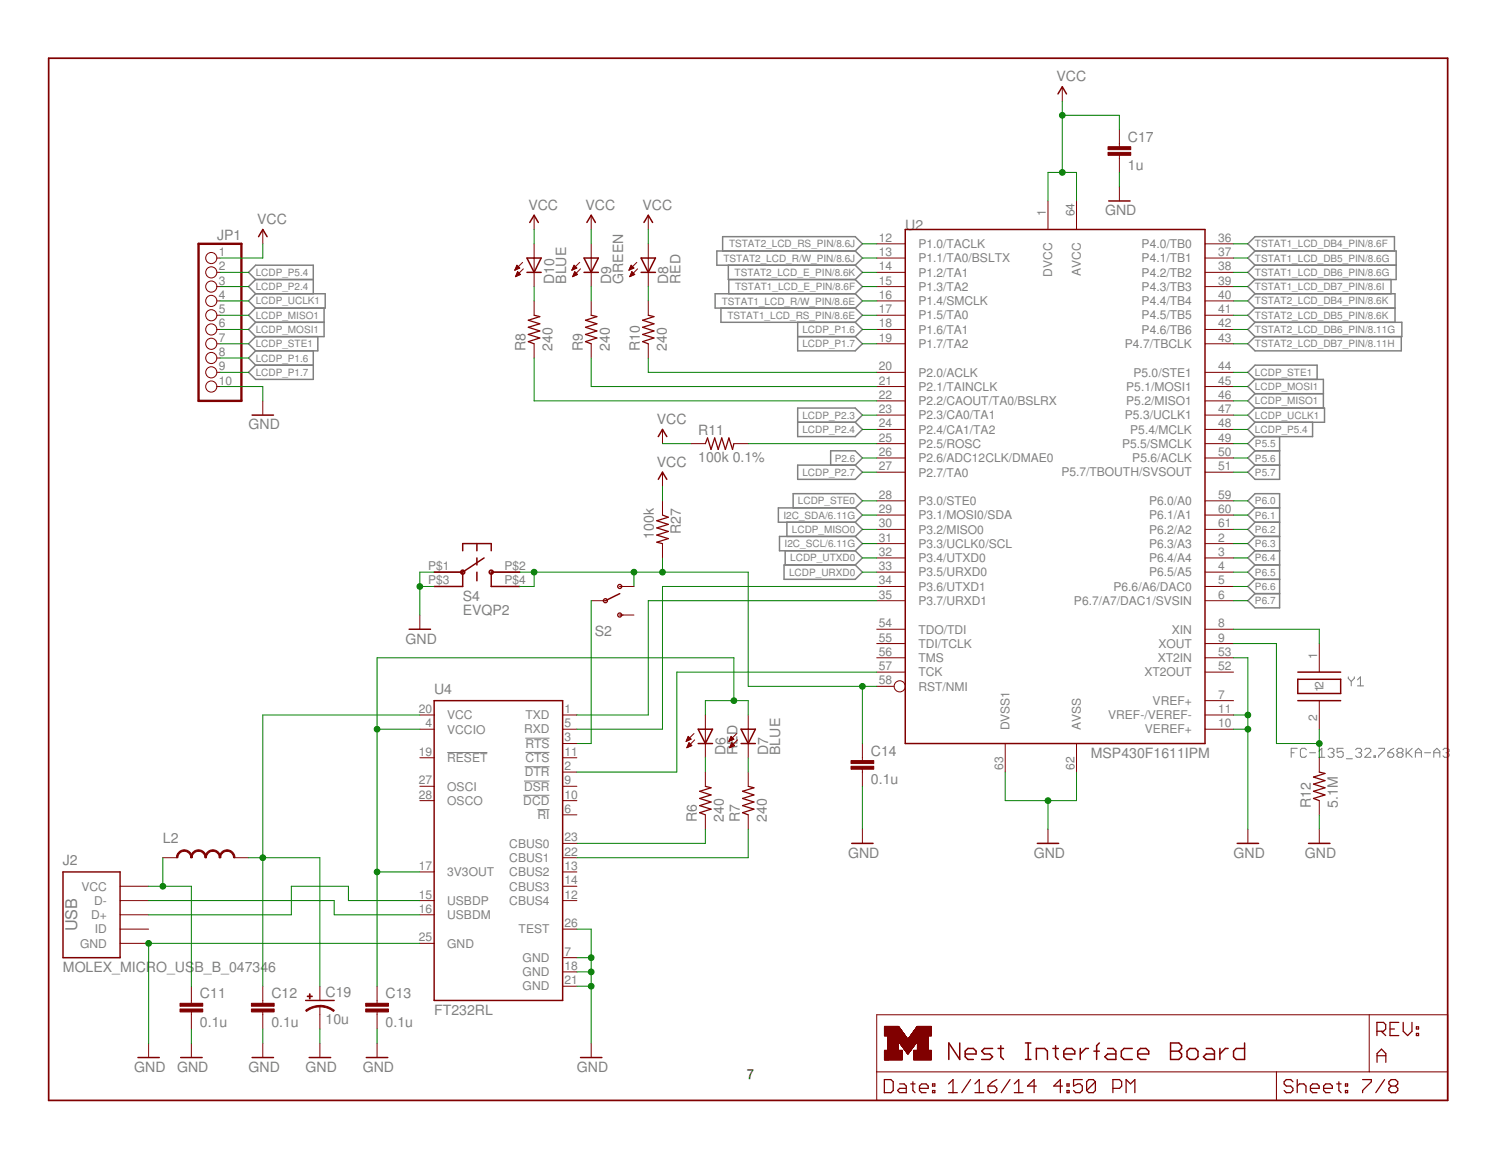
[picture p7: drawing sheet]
<svg xmlns="http://www.w3.org/2000/svg" width="279mm" height="216mm" viewBox="0 0 279 216" stroke-linecap="round" stroke-linejoin="round" font-family="sans-serif">
<g fill="none" stroke="#808080" stroke-width=".19">
<path d="M97.8 137.4h4.5M241.5 139.3h-1.2v1.6M243.2 139.6l-.3-.3h-.6l-.2 .3v1.1l.2 .2h.6l.3-.2M245.5 139.8l.5-.5v1.6M247.2 139.6l.3-.3h.5l.3 .3v.2l-.3 .3M250 139.3h-1.1v.8l.6-.3h.2l.3 .3v.6l-.3 .2h-.5l-.3-.2M251 126v.3l.5 .5M251.5 126.8v.9M252.1 126v.3l-.6 .5M252.3 139.6l.3-.3h.6l.2 .3v.2l-.2 .3M252.7 126.5l.5-.5v1.7M252.7 127.7h1.1"/>
<path d="M254 139.6l.3-.3h.6l.3 .3v.2l-1.2 1.1h1.2M256.6 139.3h1.1v.3l-1.1 1.1v.2M259.4 139.3l-.5 .3-.6 .5M261.7 139.3v1.6M262.9 139.3l-1.2 1.1M268.6 139.6l.3-.3h.6l.2 .3v.2l-.2 .3M83.2 140.1h7.5M97.4 148h4.9M97.5 145.4h4.8M97.7 142.7h4.6M97.8 140h4.5M100 150.7h2.3"/>
<path d="M240.3 140.1h.6M243.8 140.1h1.1M245.5 140.9h1.1M247.8 140.1h.2M248 140.1l.3 .3v.3l-.3 .2h-.5l-.3-.2M250.6 141.2h1.1M252.9 140.1h.3M253.2 140.1l.2 .3v.3l-.2 .2h-.6l-.3-.2M255.8 140.7h.2v.2h-.2zM258.3 140.1h.9l.2 .3v.3l-.2 .2h-.6l-.3-.2zM260.3 140.1l-.3-.3v-.2l.3-.3h.6l.3 .3v.2l-.3 .3M260.3 140.1h.6"/>
<path d="M260.3 140.1l-.3 .3v.3l.3 .2h.6l.3-.2v-.3l-.3-.3M262 140.1l.9 .8M263.5 140.1h1.1M263.5 140.9v-1.1l.5-.5 .6 .5v1.1M265.2 140.1h1.1M266.9 140.1h1.1M266.9 140.9v-1.1l.6-.5 .5 .5v1.1M269.2 140.1h.3M269.5 140.1l.2 .3v.3l-.2 .2h-.6l-.3-.2"/>
</g>
<g fill="none" stroke="#808080" stroke-width=".28">
<path d="M47.6 60h12.7M47.6 54.7h12.9v2.6h-12.9M47.6 52h10.7M47.6 60l-1.3 1.3 1.3 1.4M47.6 57.3l-1.3 1.4 1.3 1.3M47.6 54.7l-1.3 1.3 1.3 1.3M47.6 52l-1.3-1.3 1.3-1.3h10.7v5.3M47.6 52l-1.3 1.3 1.3 1.4M60.3 57.3v5.4h-12.7M134.2 57.3v2.7h25M134.5 46.7v-2.7h24.7l1.3 1.4-1.3 1.3M135.6 49.4v2.6h23.6"/>
<path d="M135.7 52v2.7M148.5 60v5.3h10.7l1.3-1.3-1.3-1.3M159.2 57.3l1.3 1.4-1.3 1.3M159.2 54.7h-26.1v2.6h26.1M159.2 54.7l1.3 1.3-1.3 1.3M159.2 52l1.3 1.3-1.3 1.4M159.2 46.7h-25.8v2.7h25.8M159.2 60l1.3 1.3-1.3 1.4M159.2 46.7l1.3 1.3-1.3 1.4M159.2 49.4l1.3 1.3-1.3 1.3M233.6 60h27.3v2.7h-27.3M233.6 57.3h26.1"/>
<path d="M233.6 54.7h26.1v5.3M233.6 46.7h26.3v5.3h-26.3M233.6 49.4h26.3M233.6 46.7l-1.3-1.3 1.3-1.4h26v2.7M233.6 46.7l-1.3 1.3 1.3 1.4M233.6 49.4l-1.3 1.3 1.3 1.3M233.6 52l-1.3 1.3 1.3 1.4M233.6 54.7l-1.3 1.3 1.3 1.3M233.6 57.3l-1.3 1.4 1.3 1.3M233.6 60l-1.3 1.3 1.3 1.4M258.9 52v2.7M47.6 68h10.7"/>
<path d="M47.6 62.7l-1.3 1.3 1.3 1.3M47.6 65.3l-1.3 1.3 1.3 1.4M58.3 65.3v5.3h-10.7l-1.3-1.3 1.3-1.3M59.2 62.7v2.6h-11.6M148.5 62.7h10.7M148.5 75.9h10.7l1.3 1.4-1.3 1.3 1.3 1.3-1.3 1.4h-10.7zM148.5 78.6h10.7M233.6 70.6l-1.3-1.3 1.3-1.3h11.6v2.6M233.6 70.6h12.7v5.3M233.6 62.7l-1.3 1.3 1.3 1.3h27.2v-2.6M233.6 70.6l-1.3 1.3 1.3 1.4M233.6 73.3h12.7"/>
<path d="M233.6 73.3l-1.3 1.3 1.3 1.3M233.6 75.9h12.9v2.7h-12.9M233.6 75.9l-1.3 1.4 1.3 1.3M233.6 78.6l-1.3 1.3 1.3 1.4M244.3 78.6v2.7h-10.7M146.5 97.2v2.6M147.6 94.5v-2.6h11.6l1.3 1.3-1.3 1.3M148.5 86.6h10.7l1.3 1.3-1.3 1.3h-10.7zM154.6 86.6v-2.7h4.6l1.3 1.3-1.3 1.4M159.2 94.5l1.3 1.4-1.3 1.3M159.2 94.5h-14.3v2.7h14.3M159.2 99.8l1.3 1.4-1.3 1.3"/>
<path d="M159.2 99.8h-14.1v2.7h14.1M159.2 97.2l1.3 1.3-1.3 1.3M233.6 97.2h4.6M233.6 94.5h4.6M233.6 99.8h4.6M233.6 81.3l-1.3 1.3 1.3 1.3M233.6 83.9h4.6M233.6 94.5l-1.3-1.3 1.3-1.3h4.6v21.2h-4.6l-1.3-1.3 1.3-1.3M233.6 83.9l-1.3 1.3 1.3 1.4M233.6 86.6h4.6M233.6 94.5l-1.3 1.4 1.3 1.3M233.6 97.2l-1.3 1.3 1.3 1.3"/>
<path d="M233.6 99.8l-1.3 1.4 1.3 1.3M238.2 81.3v7.9h-4.6l-1.3-1.3 1.3-1.3M145.9 105.2h13.3l1.3 1.3-1.3 1.3h-13.3zM146.2 102.5v2.7M159.2 102.5l1.3 1.3-1.3 1.4M233.6 102.5h4.6M233.6 102.5l-1.3 1.3 1.3 1.4M233.6 105.2h4.6M233.6 105.2l-1.3 1.3 1.3 1.3M233.6 107.8h4.6M233.6 107.8l-1.3 1.4 1.3 1.3M233.6 110.5h4.6"/>
</g>
<g fill="none" stroke="#800000" stroke-width=".28">
<path d="M196.9 17.5l.8-1.3 .8 1.3M206.4 37.4h4M48.1 44l.8-1.3 .8 1.3M98.1 50.7h2.6M98.1 48h2.6l-1.3 2.7zM98.6 41.4l.8-1.3 .8 1.3M108.7 50.7h2.7M108.7 48h2.7l-1.4 2.7zM109.2 41.4l.8-1.3 .8 1.3M119.3 48h2.7l-1.3 2.7zM119.3 50.7h2.7M119.9 41.4l.8-1.3 .8 1.3"/>
<path d="M168.5 42.7h55.8v95.7h-55.8zM46.9 77.3h4M122.5 81.3l.8-1.4 .8 1.4M122.5 89.2l.8-1.3 .8 1.3M76.2 117.1h3.9M80.8 106.5h5.3M86.1 106.5v2.7h-5.3M86.1 102.5v-1.3h5.3v1.3M88.8 101.2v1.3M88.8 103.8v1.4M88.8 106.5v1.6M90.1 103.8l-4 2.7"/>
<path d="M96.8 106.5h-5.4v2.7h5.4M115.4 110.5l-2.7 1.3M80.8 130.4h23.9v55.8h-23.9zM130 138.4h2.6M130 135.7h2.6l-1.3 2.7zM137.9 138.4h2.7M137.9 135.7h2.7l-1.3 2.7zM241.6 130.4h8M241.6 125.1h8M241.6 126.4h8v2.7h-8zM158.5 157h4M193.1 157h4"/>
<path d="M230.3 157h4M243.6 157h4M11.7 162.3h10.7v15.9h-10.7zM25.7 196.8h4M33.6 196.8h4M46.9 196.8h4M56.9 186.2h5.3M57.6 196.8h4M68.2 196.8h4M108.1 196.8h3.9M178.6 194.1v3.1l-2-3.1v3.1M179.7 196.2h2v-.6l-.5-.5h-1l-.5 .5v1.1l.5 .5h1"/>
<path d="M184.8 195.1h-1.6l-.5 .5 .5 .6h1.1l.5 .5-.5 .5h-1.6M185.8 195.1h1M186.3 194.6v2.1l.5 .5M190.9 197.2h1M190.9 194.1h1M191.4 194.1v3.1M192.9 197.2v-2.1h1.6l.5 .5v1.6M196 195.1h1M196.5 194.6v2.1l.5 .5M198 196.2h2.1v-.6l-.6-.5h-1l-.5 .5v1.1l.5 .5h1M201.1 195.1v2.1M202.6 195.1h-.5l-1 1.1"/>
<path d="M203.6 195.6h1M204.6 194.1l-.5 .5v2.6M206.2 195.1h1l.5 .5v1.6h-1.5l-.5-.5 .5-.5h1.5M210.8 195.1h-1.6l-.5 .5v1.1l.5 .5h1.6M211.8 196.2h2v-.6l-.5-.5h-1l-.5 .5v1.1l.5 .5h1M217.9 194.1h1.5l.5 .5v.5l-.5 .5 .5 .6v.5l-.5 .5h-1.5zM217.9 195.6h1.5M221 195.6l.5-.5h1l.5 .5v1.1l-.5 .5h-1l-.5-.5zM224.5 195.1h1.1l.5 .5v1.6h-1.6l-.5-.5 .5-.5h1.6M227.1 195.1v2.1M228.6 195.1h-.5l-1 1.1M231.7 194.1v3.1h-1.6l-.5-.5v-1.1l.5-.5h1.6"/>
<circle cx="86.1" cy="106.5" r=".38"/>
<circle cx="91.4" cy="106.5" r=".38"/>
</g>
<g fill="none" stroke="#800000" stroke-width=".19">
<path d="M197.7 16.2v2.6M195.1 37.4v5.3M200.4 37.4v5.3M208.4 24.1v3.2M208.4 28.9v3.2M208.4 34.8v2.6M40.4 48h.6M40.4 50.7h.6M40.4 53.3h.6M40.4 56h.6M40.4 58.7h.6M48.9 42.7v2.7"/>
<path d="M95.9 50.2h.2M95.9 50.1h.5M96 49.9h.7M96 51.5h.1M96 49.8h.7M96 51.3h.3M96.1 51.2h.5M96.1 49.7h.4M96.1 49.6h.3M96.1 51.1h.8M96.2 50.9h.6M96.2 49.4h.1"/>
<path d="M96.2 49.4l.6 .5-1 .4zM96.2 50.8h.4M96.3 50.7h.2M96.4 50.6h.1M96.4 50.6l-.5 .9M96.4 50.6l.5 .5M96.9 51.1l-1 .4M97.3 48.8l-1.5 1.5M97.4 50l-1.5 1.5M99.4 40.1v2.6M99.4 45.4v7.9M99.4 56v2.7"/>
<path d="M106.5 50.2h.2M106.6 50.1h.4M106.6 51.5h.1M106.6 49.9h.7M106.7 49.8h.6M106.7 51.3h.3M106.7 51.2h.6M106.7 49.7h.5M106.8 49.6h.2M106.8 51.1h.7M106.8 50.9h.6M106.8 49.4h.1"/>
<path d="M106.8 49.4l.6 .5-1 .4zM106.9 50.8h.4M106.9 50.7h.2M107 50.6h.1M107 50.6l-.4 .9M107 50.6l.5 .5M107.5 51.1l-.9 .4M107.9 48.8l-1.5 1.5M108.1 50l-1.5 1.5M110 40.1v2.6M110 45.4v7.9M110 56v2.7"/>
<path d="M117.1 50.2h.2M117.2 50.1h.4M117.2 51.5h.1M117.2 49.9h.7M117.3 49.8h.6M117.3 51.3h.3M117.3 51.2h.6M117.3 49.7h.5M117.4 51.1h.7M117.4 49.6h.3M117.5 49.4h.1M117.5 50.9h.5"/>
<path d="M117.5 49.4l.5 .5-.9 .4zM117.5 50.8h.4M117.6 50.7h.2M117.6 50.6h.1M117.6 50.6l-.4 .9M117.6 50.6l.6 .5M118.2 51.1l-1 .4M118.5 48.8l-1.4 1.5M118.7 50l-1.5 1.5M120.7 40.1v2.6M120.7 45.4v7.9M120.7 56v2.7"/>
<path d="M163.2 45.4h5.3M163.2 48h5.3M163.2 50.7h5.3M163.2 53.3h5.3M163.2 56h5.3M163.2 58.7h5.3M224.3 45.4h5.3M224.3 48h5.3M224.3 50.7h5.3M224.3 53.3h5.3M224.3 56h5.3M224.3 58.7h5.3"/>
<path d="M40.4 61.3h.6M40.4 64h.6M40.4 69.3h.6M40.4 71.9h.6M40.4 66.6h.6M48.9 74.6v2.7M99.4 64v2.6M110 64v2.6M120.7 64v2.6M123.3 79.9v2.7M163.2 61.3h5.3M163.2 64h5.3"/>
<path d="M163.2 69.3h5.3M163.2 71.9h5.3M163.2 74.6h5.3M163.2 77.3h5.3M163.2 79.9h5.3M224.3 61.3h5.3M224.3 64h5.3M224.3 69.3h5.3M224.3 71.9h5.3M224.3 74.6h5.3M224.3 77.3h5.3M224.3 79.9h5.3"/>
<path d="M123.3 87.9v2.7M123.3 93.2v2.7M128.7 82.6h2.6M136.6 82.6h2.7M163.2 82.6h5.3M163.2 85.2h5.3M163.2 87.9h5.3M163.2 93.2h5.3M163.2 95.9h5.3M163.2 98.5h5.3M224.3 82.6h5.3M224.3 85.2h5.3"/>
<path d="M224.3 87.9h5.3M224.3 93.2h5.3M224.3 95.9h5.3M224.3 98.5h5.3M78.1 114.5v2.6M80.8 106.5h5.3M80.8 109.2h5.3M91.4 106.5h5.4M91.4 109.2h5.4M110 111.8h2.7M115.4 109.2h2.6M115.4 114.5h2.6"/>
<path d="M123.3 101.2v2.6M163.2 101.2h5.3M163.2 103.8h5.3M163.2 106.5h5.3M163.2 109.2h5.3M163.2 111.8h5.3M163.2 117.1h5.3M163.2 119.8h5.3M224.3 101.2h5.3M224.3 103.8h5.3M224.3 106.5h5.3M224.3 109.2h5.3"/>
<path d="M224.3 111.8h5.3M224.3 117.1h5.3M224.3 119.8h5.3M245.6 119.8v5.3M78.1 133.1h2.7M78.1 135.7h2.7M104.7 133.1h2.7M104.7 135.7h2.7M104.7 138.4h2.7M127.7 137.9h.2M127.8 137.8h.4M127.8 137.6h.7"/>
<path d="M127.9 139h.2M127.9 137.5h.7M128 138.9h.4M128 137.4h.5M128 137.3h.3M128 138.8h.7M128.1 138.7h.6M128.1 137.1h.1M128.1 137.1l.6 .5-1 .4zM128.1 138.5h.4M128.2 138.4h.2M128.2 138.3h.1"/>
<path d="M128.2 138.2l.6 .6-1 .4zM129.2 136.5l-1.5 1.5M129.3 137.7l-1.5 1.5M131.3 133.1v7.9M135.7 137.9h.2M135.8 137.8h.4M135.8 137.6h.7M135.9 139h.2M135.9 137.5h.6M135.9 137.4h.5M135.9 138.9h.5M136 138.8h.7"/>
<path d="M136 137.3h.3M136 137.1h.2M136 138.7h.6M136.1 138.5h.4M136.1 137.1l.5 .5-.9 .4zM136.1 138.4h.3M136.2 138.3h.1M136.2 138.2l.5 .6-.9 .4zM137.1 136.5l-1.4 1.5M137.3 137.7l-1.5 1.5M139.3 133.1v7.9M160.5 138.4v3.2"/>
<path d="M163.2 122.4h5.3M163.2 125.1h5.3M163.2 127.7h3.2M187.1 138.4v5.3M200.4 138.4v5.3M224.3 122.4h5.3M224.3 125.1h5.3M224.3 130.4h5.3M224.3 133.1h5.3M224.3 135.7h5.3M245.6 130.4v5.3M30.3 159.6h2.7"/>
<path d="M43.6 159.6h2.7M78.1 149h2.7M78.1 146.3h2.7M78.1 141h2.7M104.7 149h2.7M104.7 146.3h2.7M104.7 141h2.7M104.7 143.7h2.7M104.7 151.7h2.7M104.7 157h2.7M104.7 159.6h2.7M131.3 143.7v2.6"/>
<path d="M131.3 151.7v2.6M139.3 143.7v2.6M139.3 151.7v2.6M160.5 143.2v3.1M160.5 154.3v2.7M195.1 154.3v2.7M232.3 154.3v2.7M245.6 141v2.7M245.6 149v2.7M245.6 154.3v2.7M22.4 167.6h5.3M22.4 170.3h5.3"/>
<path d="M22.4 165h5.3M22.4 175.6h5.3M22.4 172.9h5.3M78.1 162.3h2.7M78.1 167.6h2.7M78.1 170.3h2.7M78.1 175.6h2.7M104.7 162.3h2.7M104.7 167.6h2.7M104.7 178.2h2.7M104.7 165h2.7M104.7 172.9h2.7"/>
<path d="M27.7 194.2v2.6M35.6 183.6v3.1M35.6 188.3v3.2M35.6 194.2v2.6M48.9 183.6v3.1M48.9 188.3v3.2M48.9 194.2v2.6M59.5 183.6v2.6M59.5 187.3v4.2M59.5 194.2v2.6M70.2 183.6v3.1M70.2 188.3v3.2"/>
<path d="M70.2 194.2v2.6M104.7 180.9h2.7M104.7 183.6h2.7M110 194.2v2.6M163.2 188.9h106.3v15.9h-106.3zM163.2 199.5h106.3M164.6 197.3h3.3M164.6 197.2h3.3M164.6 197.1h3.3M164.6 197h3.3M164.6 196.9h3.3M164.6 196.8h3.3"/>
<path d="M164.6 196.7h3.3M164.6 196.6h3.3M164.6 196.5h3.3M164.6 196.4h3.3M164.6 196.3h3.3M164.6 196.2h3.3M164.6 196.1h3.3M164.6 196h3.3M164.6 195.9h3.3M164.6 195.8h3.3M164.6 195.7h3.3M164.6 195.6h3.3"/>
<path d="M164.6 195.5h3.3M164.6 192.8h4M164.6 192.7l3.9 .1M164.6 192.7h3.9M164.6 192.6l3.8 .1M164.6 192.6h3.8M164.6 192.5h3.7M164.6 192.4h3.7M164.6 192.4h3.6M164.6 192.3h3.6M164.6 192.2l3.5 .1M164.6 192.2h3.5"/>
<path d="M164.6 192.1l3.5 .1M164.6 192.1h3.4M164.6 192h3.4M164.6 191.9l3.3 .1M164.6 191.9h3.3M164.6 191.8h3.2M164.6 191.7h3.2M164.6 191.7h3.1M164.6 191.6h3.1M164.6 191.5h3M164.6 191.4h3M164.6 191.4h2.9"/>
<path d="M164.6 191.3l2.9 .1M164.6 191.3h2.9M164.6 191.2l2.8 .1M164.6 191.2h2.8M164.6 191.2h2.7M164.6 191.1h2.7M164.6 191l2.7 .1M164.7 197.3h.7M165.3 195.4h1.9M165.3 195.3h1.9M165.3 195.2h1.9M165.3 195.1h1.9"/>
<path d="M165.3 195h1.9M165.3 194.9h1.9M165.3 194.8h1.9M165.3 194.7h1.9M165.3 194.6h1.9M165.3 194.5h1.9M165.3 194.4h1.9M165.3 194.3h1.9M165.3 194.2h1.9M165.3 194.1h1.9M165.3 194h1.9M165.3 193.9h1.9"/>
<path d="M165.3 193.8h7.4M165.3 193.7h7.4M165.3 193.6h7.4M165.3 193.5h7.4M165.3 193.4h7.4M165.3 193.3l3.7 .1M165.3 193.3h3.6M165.3 193.2h3.5M165.3 193.1h3.5M165.3 193.1h3.4M165.3 193h3.4M165.3 192.9l3.3 .1"/>
<path d="M165.3 192.9h3.3M165.3 192.8h3.3M167.3 194h3.3M167.4 194h3.2M167.4 194.1h3.2M167.5 194.1h3M167.5 194.2h3M167.6 194.3h2.8M167.7 194.4h2.6M167.7 194.5h2.6M167.7 194.5h2.5M167.8 194.6h2.4"/>
<path d="M167.9 194.6h2.3M167.9 194.7h2.2M167.9 194.8h2.2M168 194.8h2M168 194.9h2M168.1 194.9h1.8M168.1 195h1.8M168.2 195.1h1.6M168.2 195.2h1.6M168.3 195.2h1.4M168.3 195.3h1.4M168.4 195.3h1.2"/>
<path d="M168.4 195.4h1.2M168.5 195.5h1M168.5 195.6h1M168.6 195.6h.8M168.6 195.7h.8M168.7 195.8h.6M168.8 195.9h.4M168.9 196h.2M168.9 196.1h.2M169 196.2h.1M169.1 193.4h3.6M169.1 196.1h-.2"/>
<path d="M169.1 193.3h3.6M169.1 196h-.3M169.2 193.2h3.5M169.2 195.9h-.4M169.2 193.1h3.5M169.2 195.9h-.5M169.3 193.1h3.4M169.3 193h3.4M169.4 193h3.3M169.4 192.9h3.3M169.4 192.8h3.3M169.5 192.8h3.9"/>
<path d="M169.5 192.7h3.9M169.5 195.5h-1M169.6 195.4h-1.2M169.6 192.6h3.8M169.7 192.5h3.7M169.7 192.4h3.7M169.8 192.4h3.6M169.8 192.3h3.6M169.8 195.1h-1.6M169.9 192.3h3.5M169.9 192.2h3.5M169.9 192.1h3.5"/>
<path d="M170 192.1h3.4M170 192h3.4M170.1 195.6h3.3M170.1 197.3h3.3M170.1 197.2h3.3M170.1 197.1h3.3M170.1 197h3.3M170.1 196.9h3.3M170.1 196.8h3.3M170.1 196.7h3.3M170.1 196.6h3.3M170.1 196.5h3.3"/>
<path d="M170.1 196.4h3.3M170.1 196.3h3.3M170.1 196.2h3.3M170.1 196.1h3.3M170.1 196h3.3M170.1 195.9h3.3M170.1 195.8h3.3M170.1 195.7h3.3M170.1 195.5h3.3M170.1 194.7l-2.2 .1M170.1 192h3.3M170.1 191.9h3.3"/>
<path d="M170.2 191.8h3.2M170.2 194.5l-2.4 .1M170.2 191.7h3.2M170.3 191.7h3.1M170.3 191.6h3.1M170.4 191.6h3M170.4 194.3h-2.8M170.4 191.5h3M170.5 194.2h-2.9M170.5 191.4h2.9M170.5 191.3h2.9M170.6 194h-3.2"/>
<path d="M170.6 191.2h2.8M170.7 193.9h.1M170.7 191.1h2.7M170.7 193.9h-3.4M170.8 195.5h.1M170.8 195.4h1.9M170.8 195.3h1.9M170.8 195.2h1.9M170.8 195.1h1.9M170.8 195h1.9M170.8 194.9h1.9M170.8 194.8h1.9"/>
<path d="M170.8 194.7h1.9M170.8 194.6h1.9M170.8 194.5h1.9M170.8 194.4h1.9M170.8 194.3h1.9M170.8 194.2h1.9M170.8 194.1h1.9M170.8 194h1.9M170.8 193.9h1.9M172.8 192.8h.1M173.4 192.8h-3.9M237.6 199.5v5.3"/>
<path d="M254.9 188.9v10.6"/>
<circle cx="39.3" cy="48" r="1.04"/>
<circle cx="39.3" cy="53.3" r="1.04"/>
<circle cx="39.3" cy="56" r="1.04"/>
<circle cx="39.3" cy="50.7" r="1.04"/>
<circle cx="39.3" cy="58.7" r="1.04"/>
<circle cx="39.3" cy="61.3" r="1.04"/>
<circle cx="39.3" cy="71.9" r="1.04"/>
<circle cx="39.3" cy="64" r="1.04"/>
<circle cx="39.3" cy="66.6" r="1.04"/>
<circle cx="39.3" cy="69.3" r="1.04"/>
<circle cx="167.5" cy="127.7" r="1.04"/>
</g>
<g fill="#800000" stroke="#800000" stroke-width=".19">
<path d="M33.5 187.8h4.2v.5h-4.2z"/>
<path d="M33.5 186.7h4.2v.6h-4.2z"/>
<path d="M46.8 187.8h4.2v.5h-4.2z"/>
<path d="M46.8 186.7h4.2v.6h-4.2z"/>
<path d="M68.1 187.8h4.2v.5h-4.2z"/>
<path d="M68.1 186.7h4.2v.6h-4.2z"/>
<path d="M57.2 185.4h.9v.1h-.9z"/>
<path d="M57.6 185h.1v.9h-.1z"/>
<path d="M206.2 28.4h4.3v.5h-4.3z"/>
<path d="M206.2 27.3h4.3v.6h-4.3z"/>
<path d="M158.4 142.6h4.2v.6h-4.2z"/>
<path d="M158.4 141.6h4.2v.5h-4.2z"/>
</g>
<g fill="#800000" stroke="#800000" stroke-width=".19">
<path d="M59.5 187.1h.3a4.2 4.2 0 0 1 2.4 .9l-.1 .3a4.2 4.2 0 0 0-2.6-.9z" fill-rule="evenodd"/>
<path d="M56.9 188l.2-.1a4.4 4.4 0 0 1 2.4-.8v.3a3.9 3.9 0 0 0-2.5 .9z" fill-rule="evenodd"/>
<path d="M33.3 158.6l.5-.4h.5v.2l-.8 .3-.3 .4-.1 .5h-.2v-.4z" fill-rule="evenodd"/>
<path d="M34.3 158.2a1.45 1.45 0 0 1 1.5 1.4h-.3l-.3-.7-.4-.3-.5-.2z" fill-rule="evenodd"/>
<path d="M35.9 158.6l.6-.4h.5v.2l-.6 .2-.4 .3-.2 .7h-.3l.1-.4z" fill-rule="evenodd"/>
<path d="M37 158.2a1.45 1.45 0 0 1 1.4 1.4h-.2l-.2-.5-.3-.4-.7-.3z" fill-rule="evenodd"/>
<path d="M38.6 158.6l.5-.4h.5v.2l-.7 .3-.4 .4-.1 .5h-.2v-.4z" fill-rule="evenodd"/>
<path d="M39.6 158.2a1.45 1.45 0 0 1 1.5 1.4h-.3l-.2-.7-.5-.3-.5-.2z" fill-rule="evenodd"/>
<path d="M41.2 158.6l.6-.4h.5v.2l-.5 .2-.5 .3-.2 .7h-.3l.1-.4z" fill-rule="evenodd"/>
<path d="M42.3 158.2a1.45 1.45 0 0 1 1.4 1.4h-.2l-.2-.5-.3-.4-.7-.3z" fill-rule="evenodd"/>
</g>
<g fill="none" stroke="#800000" stroke-width=".23">
<path d="M99.4 58.7l1.1 .2-2.2 .7 2.2 .7-2.2 .6 2.2 .7-2.2 .7 2.2 .6-2.2 .7 1.1 .4M110 58.7l1.1 .2-2.1 .7 2.1 .7-2.1 .6 2.1 .7-2.1 .7 2.1 .6-2.1 .7 1 .4M120.7 58.7l1 .2-2.1 .7 2.1 .7-2.1 .6 2.1 .7-2.1 .7 2.1 .6-2.1 .7 1.1 .4M123.3 95.9l1.1 .4-2.1 .6 2.1 .7-2.1 .7 2.1 .6-2.1 .7 2.1 .6-2.1 .7 1 .3M131.3 82.6l.4-1.1 .7 2.2 .6-2.2 .7 2.2 .6-2.2 .7 2.2 .7-2.2 .7 2.2 .2-1.1M131.3 146.3l1.1 .3-2.2 .7 2.2 .7-2.2 .6 2.2 .7-2.2 .6 2.2 .7-2.2 .7 1.1 .4M139.3 146.3l1 .3-2.1 .7 2.1 .7-2.1 .6 2.1 .7-2.1 .6 2.1 .7-2.1 .7 1.1 .4M245.6 143.7l1 .3-2.1 .6 2.1 .7-2.1 .6 2.1 .7-2.1 .7 2.1 .7-2.1 .6 1.1 .4M256.3 191.9h1.2l.4-.4v-.8l-.4-.4h-1.2v2.4M256.3 197.7v-1.6l.9-.8 .8 .8v1.6M256.3 196.5h1.7M257.1 191.9l.8 .8"/>
<path d="M258.7 191.5h.9M260.4 190.3h-1.7v2.4h1.7M261.2 190.3v1.6l.8 .8 .8-.8v-1.6M263.7 192.3h.4v.4h-.4zM263.7 191.1h.4v.4h-.4zM164.6 200.9h1.2l.5 .4v1.7l-.5 .4h-1.2zM167.5 201.7h.8l.4 .4v1.3h-1.2l-.4-.4 .4-.4h1.2M169.5 201.7h.8M169.9 201.3v1.7l.4 .4M171.2 202.6h1.6v-.5l-.4-.4h-.8l-.4 .4v.9l.4 .4h.8M173.6 203h.4v.4h-.4zM173.6 201.7h.4v.4h-.4z"/>
<path d="M176.6 203.4h1.6M176.6 201.7l.8-.8v2.5M180.7 200.9l-1.7 2.5M181.5 203.4h1.6M181.5 201.7l.8-.8v2.5M183.9 202.1h1.2l.4 .5v.4l-.4 .4h-.8l-.4-.4zM185.5 200.9l-.8 .4-.8 .8M188 200.9l-1.6 2.5M188.8 203.4h1.6M188.8 201.7l.8-.8v2.5M192.9 202.1h-1.6l1.2-1.2v2.5M197.8 202.1h-1.6l1.2-1.2v2.5"/>
<path d="M198.6 203h.4v.4h-.4zM198.6 201.7h.4v.4h-.4zM201.5 200.9h-1.7v1.2l.8-.4h.4l.5 .4v.9l-.5 .4h-.8l-.4-.4M203.9 201.3v1.7l-.4 .4h-.8l-.4-.4M203.9 201.3l-.4-.4h-.8l-.4 .4v1.7M203.9 201.3l-1.6 1.7M207.2 202.6h1.2l.4-.5v-.8l-.4-.4h-1.2v2.5M209.6 203.4v-2.5l.8 .8 .8-.8v2.5M240.7 201.3l-.4-.4h-.9l-.4 .4v.4l.4 .4h.9l.4 .5v.4l-.4 .4h-.9l-.4-.4M241.5 202.1l.4-.4h.8l.4 .4v1.3M241.5 200.9v2.5M243.9 202.6h1.7v-.5l-.4-.4h-.9l-.4 .4v.9l.4 .4h.9"/>
<path d="M246.4 202.6h1.6v-.5l-.4-.4h-.8l-.4 .4v.9l.4 .4h.8M248.8 201.7h.8M249.2 201.3v1.7l.4 .4M250.4 203h.4v.4h-.4zM250.4 201.7h.4v.4h-.4zM253.6 200.9h1.7v.4l-1.7 1.7v.4M257.7 200.9l-1.6 2.5M259 202.1l-.5 .5v.4l.5 .4h.8l.4-.4v-.4l-.4-.5M259 202.1l-.5-.4v-.4l.5-.4h.8l.4 .4v.4l-.4 .4M259 202.1h.8"/>
<circle cx="112.7" cy="111.8" r=".38"/>
<circle cx="115.4" cy="109.2" r=".38"/>
<circle cx="115.4" cy="114.5" r=".38"/>
</g>
<path d="M9.1 10.8h260.4v194h-260.4z" fill="none" stroke="#800000" stroke-width=".32"/>
<path d="M37 45.4h7.9v29.2h-7.9z" fill="none" stroke="#800000" stroke-width=".44"/>
<g fill="none" stroke="#008000" stroke-width=".19">
<path d="M197.7 18.8v13.3M195.1 37.4v-5.3h5.3v5.3M197.7 21.5h10.7v2.6M208.4 32.1v2.7M41 58.7h5.3M41 56h5.3M41 53.3h5.3M41 50.7h5.3M48.9 45.4v2.6h-7.9M99.4 42.7v2.7M99.4 53.3v2.7M110 42.7v2.7"/>
<path d="M110 53.3v2.7M120.7 42.7v2.7M120.7 53.3v2.7M160.5 48h2.7M160.5 58.7h2.7M160.5 56h2.7M160.5 53.3h2.7M160.5 50.7h2.7M160.5 45.4h2.7M229.6 48h2.7M229.6 58.7h2.7M229.6 56h2.7"/>
<path d="M229.6 53.3h2.7M229.6 50.7h2.7M229.6 45.4h2.7M41 71.9h7.9v2.7M41 69.3h5.3M41 64h5.3M41 61.3h5.3M41 66.6h5.3M99.4 66.6v8h63.8M110 66.6v5.3h53.2M120.7 66.6v2.7h42.5M160.5 64h2.7"/>
<path d="M160.5 61.3h2.7M160.5 77.3h2.7M160.5 79.9h2.7M229.6 71.9h2.7M229.6 69.3h2.7M229.6 74.6h2.7M229.6 64h2.7M229.6 61.3h2.7M229.6 77.3h2.7M229.6 79.9h2.7M123.3 82.6h5.4M123.3 90.6v2.6"/>
<path d="M139.3 82.6h23.9M160.5 95.9h2.7M160.5 85.2h2.7M160.5 87.9h2.7M160.5 93.2h2.7M160.5 98.5h2.7M229.6 82.6h2.7M229.6 95.9h2.7M229.6 85.2h2.7M229.6 87.9h2.7M229.6 93.2h2.7M229.6 98.5h2.7"/>
<path d="M78.1 109.2h2.7M80.8 106.5h-2.7v8M96.8 106.5h42.5v21.2h23.9M99.4 106.5v2.7h-2.6M110 111.8v26.6h-2.6M118 106.5v2.7M123.3 103.8v2.7M160.5 106.5h2.7M160.5 101.2h2.7M160.5 103.8h2.7M163.2 109.2h-39.9v26.5h-15.9M163.2 111.8h-42.5v21.3h-13.3"/>
<path d="M229.6 109.2h2.7M229.6 106.5h2.7M229.6 117.1h16v2.7M229.6 111.8h2.7M229.6 119.8h8v18.6h8M229.6 101.2h2.7M229.6 103.8h2.7M70.2 135.7h7.9M78.1 133.1h-29.2v50.5M131.3 133.1v-2.7h8v2.7M136.6 130.4v-8h-66.4v61.2M160.5 127.7v10.7"/>
<path d="M163.2 125.1h-37.2v18.6h-18.6M229.6 122.4h2.7v31.9M229.6 133.1h2.7M229.6 135.7h2.7M245.6 135.7v5.3M30.3 159.6v5.4M46.3 159.6h13.2v24M131.3 154.3v2.7h-23.9M131.3 141v2.7M139.3 154.3v5.3h-31.9M139.3 141v2.7M160.5 146.3v8"/>
<path d="M187.1 143.7v5.3h13.3v-5.3M195.1 149v5.3M245.6 151.7v2.6M27.7 165h7.9v18.6M27.7 167.6h34.5v2.7h15.9M70.2 162.3h7.9M78.1 175.6h-50.4v18.6M78.1 167.6h-13.2v-2.6h-10.7v5.3h-26.5M107.4 172.9h2.6v21.3M107.4 178.2h2.6M35.6 191.5v2.7M48.9 191.5v2.7"/>
<path d="M59.5 191.5v2.7M70.2 191.5v2.7M107.4 180.9h2.6M107.4 183.6h2.6"/>
</g>
<g fill="#008000" stroke="#008000" stroke-width=".19">
<circle cx="197.7" cy="32.1" r=".53"/>
<circle cx="197.7" cy="21.5" r=".53"/>
<circle cx="195.1" cy="149" r=".53"/>
<circle cx="27.7" cy="175.6" r=".53"/>
<circle cx="110" cy="178.2" r=".53"/>
<circle cx="110" cy="180.9" r=".53"/>
<circle cx="110" cy="183.6" r=".53"/>
<circle cx="78.1" cy="109.2" r=".53"/>
<circle cx="232.3" cy="133.1" r=".53"/>
<circle cx="232.3" cy="135.7" r=".53"/>
<circle cx="30.3" cy="165" r=".53"/>
<circle cx="48.9" cy="159.6" r=".53"/>
<circle cx="70.2" cy="162.3" r=".53"/>
<circle cx="70.2" cy="135.7" r=".53"/>
<circle cx="136.6" cy="130.4" r=".53"/>
<circle cx="99.4" cy="106.5" r=".53"/>
<circle cx="118" cy="106.5" r=".53"/>
<circle cx="160.5" cy="127.7" r=".53"/>
<circle cx="123.3" cy="106.5" r=".53"/>
<circle cx="245.6" cy="138.4" r=".53"/>
</g>
<text font-size="3" fill="#808080" x="14.4" y="173.4" transform="rotate(-90 14.4 173.4)">USB</text>
<text font-size="2.7" x="139" y="200.9">7</text>
<g font-size="2.6" fill="#808080">
<text x="196.7" y="15.1">VCC</text>
<text x="210" y="26.4">C17</text>
<text x="210" y="31.7">1u</text>
<text x="47.9" y="41.7">VCC</text>
<text x="98.3" y="39">VCC</text>
<text x="109" y="39">VCC</text>
<text x="119.6" y="39">VCC</text>
<text x="205.7" y="40.1">GND</text>
<text x="40.4" y="44.7">JP1</text>
<text x="168.5" y="42.7">U2</text>
<text x="103.1" y="52.8" transform="rotate(-90 103.1 52.8)">D10</text>
<text x="105.4" y="52.8" transform="rotate(-90 105.4 52.8)">BLUE</text>
<text x="113.8" y="52.8" transform="rotate(-90 113.8 52.8)">D9</text>
<text x="116" y="52.8" transform="rotate(-90 116 52.8)">GREEN</text>
<text x="124.4" y="52.8" transform="rotate(-90 124.4 52.8)">D8</text>
<text x="126.6" y="52.8" transform="rotate(-90 126.6 52.8)">RED</text>
<text x="97.8" y="65.3" transform="rotate(-90 97.8 65.3)">R8</text>
<text x="102.9" y="65.3" transform="rotate(-90 102.9 65.3)">240</text>
<text x="108.5" y="65.3" transform="rotate(-90 108.5 65.3)">R9</text>
<text x="113.5" y="65.3" transform="rotate(-90 113.5 65.3)">240</text>
<text x="119.1" y="65.3" transform="rotate(-90 119.1 65.3)">R10</text>
<text x="124.1" y="65.3" transform="rotate(-90 124.1 65.3)">240</text>
<text x="46.3" y="79.9">GND</text>
<text x="122.3" y="78.9">VCC</text>
<text x="130" y="81">R11</text>
<text x="122.3" y="86.8">VCC</text>
<text x="130" y="86">100k 0.1%</text>
<text x="121.7" y="100.2" transform="rotate(-90 121.7 100.2)">100k</text>
<text x="126.8" y="99.3" transform="rotate(-90 126.8 99.3)">R27</text>
<text x="86.1" y="111.8">S4</text>
<text x="75.5" y="119.8">GND</text>
<text x="86.1" y="114.5">EVQP2</text>
<text x="110.7" y="118.5">S2</text>
<text x="80.8" y="129.1">U4</text>
<text x="135" y="140.5" transform="rotate(-90 135 140.5)">D6</text>
<text x="137.3" y="140.5" transform="rotate(-90 137.3 140.5)">RED</text>
<text x="143" y="140.5" transform="rotate(-90 143 140.5)">D7</text>
<text x="145.3" y="140.5" transform="rotate(-90 145.3 140.5)">BLUE</text>
<text x="162.1" y="140.6">C14</text>
<text x="203" y="141">MSP430F1611IPM</text>
<text x="162.1" y="146">0.1u</text>
<text x="129.7" y="153" transform="rotate(-90 129.7 153)">R6</text>
<text x="134.8" y="153" transform="rotate(-90 134.8 153)">240</text>
<text x="137.7" y="153" transform="rotate(-90 137.7 153)">R7</text>
<text x="142.7" y="153" transform="rotate(-90 142.7 153)">240</text>
<text x="244" y="150.3" transform="rotate(-90 244 150.3)">R12</text>
<text x="249" y="150.3" transform="rotate(-90 249 150.3)">5.1M</text>
<text x="11.7" y="161">J2</text>
<text x="30.3" y="157">L2</text>
<text x="157.9" y="159.6">GND</text>
<text x="192.4" y="159.6">GND</text>
<text x="229.6" y="159.6">GND</text>
<text x="242.9" y="159.6">GND</text>
<text x="11.7" y="180.9">MOLEX_MICRO_US</text>
<text x="36.2" y="180.9">B_B_047346</text>
<text x="37.2" y="185.8">C11</text>
<text x="50.5" y="185.8">C12</text>
<text x="60.6" y="185.5">C19</text>
<text x="71.8" y="185.8">C13</text>
<text x="37.2" y="191.1">0.1u</text>
<text x="50.5" y="191.1">0.1u</text>
<text x="60.6" y="190.6">10u</text>
<text x="71.8" y="191.1">0.1u</text>
<text x="80.8" y="188.9">FT232RL</text>
<text x="25" y="199.5">GND</text>
<text x="33" y="199.5">GND</text>
<text x="46.3" y="199.5">GND</text>
<text x="56.9" y="199.5">GND</text>
<text x="67.5" y="199.5">GND</text>
<text x="107.4" y="199.5">GND</text>
</g>
<g font-size="2.2" fill="#808080">
<text x="194.7" y="40.3" transform="rotate(-90 194.7 40.3)">1</text>
<text x="200" y="40.3" transform="rotate(-90 200 40.3)">64</text>
<text x="40.7" y="47.7">1</text>
<text x="163.6" y="45">12</text>
<text x="163.6" y="47.7">13</text>
<text x="170.9" y="46.2">P1.0/TACLK</text>
<text x="212.5" y="46.2">P4.0/TB0</text>
<text x="226.8" y="47.7">37</text>
<text x="226.8" y="45">36</text>
<text x="40.7" y="50.3">2</text>
<text x="40.7" y="53">3</text>
<text x="163.6" y="50.3">14</text>
<text x="163.6" y="53">15</text>
<text x="170.9" y="48.8">P1.1/TA0/BSLTX</text>
<text x="170.9" y="51.5">P1.2/TA1</text>
<text x="195.9" y="51.5" transform="rotate(-90 195.9 51.5)">DVCC</text>
<text x="201.2" y="51.4" transform="rotate(-90 201.2 51.4)">AVCC</text>
<text x="212.5" y="51.5">P4.2/TB2</text>
<text x="212.5" y="48.8">P4.1/TB1</text>
<text x="226.8" y="53">39</text>
<text x="226.8" y="50.3">38</text>
<text x="40.7" y="55.6">4</text>
<text x="40.7" y="58.3">5</text>
<text x="163.6" y="55.6">16</text>
<text x="163.6" y="58.3">17</text>
<text x="170.9" y="54.1">P1.3/TA2</text>
<text x="170.9" y="56.8">P1.4/SMCLK</text>
<text x="170.9" y="59.5">P1.5/TA0</text>
<text x="212.5" y="59.5">P4.5/TB5</text>
<text x="212.5" y="56.8">P4.4/TB4</text>
<text x="212.5" y="54.1">P4.3/TB3</text>
<text x="226.8" y="58.3">41</text>
<text x="226.8" y="55.6">40</text>
<text x="40.7" y="60.9">6</text>
<text x="40.7" y="63.6">7</text>
<text x="163.6" y="60.9">18</text>
<text x="163.6" y="63.6">19</text>
<text x="170.9" y="62.1">P1.6/TA1</text>
<text x="170.9" y="64.8">P1.7/TA2</text>
<text x="209.4" y="64.8">P4.7/TBCLK</text>
<text x="212.5" y="62.1">P4.6/TB6</text>
<text x="226.8" y="63.6">43</text>
<text x="226.8" y="60.9">42</text>
<text x="40.7" y="66.3">8</text>
<text x="40.7" y="68.9">9</text>
<text x="40.7" y="71.6">10</text>
<text x="163.6" y="68.9">20</text>
<text x="163.6" y="71.6">21</text>
<text x="170.9" y="70.1">P2.0/ACLK</text>
<text x="211" y="70.1">P5.0/STE1</text>
<text x="226.8" y="71.6">45</text>
<text x="226.8" y="68.9">44</text>
<text x="163.6" y="74.2">22</text>
<text x="163.6" y="76.9">23</text>
<text x="170.9" y="72.7">P2.1/TAINCLK</text>
<text x="170.9" y="75.4">P2.2/CAOUT/TA0/BSLRX</text>
<text x="209.6" y="75.4">P5.2/MISO1</text>
<text x="209.6" y="72.7">P5.1/MOSI1</text>
<text x="226.8" y="76.9">47</text>
<text x="226.8" y="74.2">46</text>
<text x="163.6" y="79.6">24</text>
<text x="163.6" y="82.2">25</text>
<text x="170.9" y="78.1">P2.3/CA0/TA1</text>
<text x="170.9" y="80.7">P2.4/CA1/TA2</text>
<text x="170.9" y="83.4">P2.5/ROSC</text>
<text x="208.9" y="83.4">P5.5/SMCLK</text>
<text x="209.4" y="78.1">P5.3/UCLK1</text>
<text x="210.4" y="80.7">P5.4/MCLK</text>
<text x="226.8" y="82.2">49</text>
<text x="226.8" y="79.6">48</text>
<text x="163.6" y="84.9">26</text>
<text x="163.6" y="87.5">27</text>
<text x="170.9" y="86">P2.6/ADC12CLK/DMAE0</text>
<text x="170.9" y="88.7">P2.7/TA0</text>
<text x="197.6" y="88.7">P5.7/TBOUTH/SVSOUT</text>
<text x="210.8" y="86">P5.6/ACLK</text>
<text x="226.8" y="87.5">51</text>
<text x="226.8" y="84.9">50</text>
<text x="163.6" y="92.8">28</text>
<text x="163.6" y="95.5">29</text>
<text x="170.9" y="94">P3.0/STE0</text>
<text x="213.9" y="94">P6.0/A0</text>
<text x="226.8" y="95.5">60</text>
<text x="226.8" y="92.8">59</text>
<text x="163.6" y="98.2">30</text>
<text x="163.6" y="100.8">31</text>
<text x="170.9" y="96.7">P3.1/MOSI0/SDA</text>
<text x="170.9" y="99.3">P3.2/MISO0</text>
<text x="170.9" y="102">P3.3/UCLK0/SCL</text>
<text x="213.9" y="102">P6.3/A3</text>
<text x="213.9" y="99.3">P6.2/A2</text>
<text x="213.9" y="96.7">P6.1/A1</text>
<text x="226.8" y="100.8">2</text>
<text x="226.8" y="98.2">61</text>
<text x="79.7" y="106.1">P$1</text>
<text x="93.9" y="106.1">P$2</text>
<text x="163.6" y="103.5">32</text>
<text x="163.6" y="106.1">33</text>
<text x="170.9" y="104.6">P3.4/UTXD0</text>
<text x="170.9" y="107.3">P3.5/URXD0</text>
<text x="213.9" y="107.3">P6.5/A5</text>
<text x="213.9" y="104.6">P6.4/A4</text>
<text x="226.8" y="106.1">4</text>
<text x="226.8" y="103.5">3</text>
<text x="79.7" y="108.8">P$3</text>
<text x="93.9" y="108.8">P$4</text>
<text x="163.6" y="108.8">34</text>
<text x="163.6" y="111.4">35</text>
<text x="170.9" y="109.9">P3.6/UTXD1</text>
<text x="170.9" y="112.6">P3.7/URXD1</text>
<text x="199.9" y="112.6">P6.7/A7/DAC1/SVSIN</text>
<text x="207.3" y="109.9">P6.6/A6/DAC0</text>
<text x="226.8" y="111.4">6</text>
<text x="226.8" y="108.8">5</text>
<text x="163.6" y="116.8">54</text>
<text x="163.6" y="119.4">55</text>
<text x="170.9" y="117.9">TDO/TDI</text>
<text x="218.1" y="117.9">XIN</text>
<text x="226.8" y="116.8">8</text>
<text x="226.8" y="119.4">9</text>
<text x="163.6" y="122.1">56</text>
<text x="163.6" y="124.7">57</text>
<text x="170.9" y="120.6">TDI/TCLK</text>
<text x="170.9" y="123.2">TMS</text>
<text x="170.9" y="125.9">TCK</text>
<text x="213" y="125.9">XT2OUT</text>
<text x="215.5" y="123.2">XT2IN</text>
<text x="215.6" y="120.6">XOUT</text>
<text x="226.8" y="122.1">53</text>
<text x="226.8" y="124.7">52</text>
<text x="245.2" y="122.6" transform="rotate(-90 245.2 122.6)">1</text>
<text x="163.6" y="127.4">58</text>
<text x="170.9" y="128.5">RST/NMI</text>
<text x="214.6" y="131.2">VREF+</text>
<text x="226.8" y="130">7</text>
<text x="246.4" y="128.8" transform="rotate(-90 246.4 128.8)">12</text>
<text x="77.9" y="132.7">20</text>
<text x="79.2" y="135.4">4</text>
<text x="83.3" y="133.9">VCC</text>
<text x="83.3" y="136.5">VCCIO</text>
<text x="97.5" y="136.5">RXD</text>
<text x="97.8" y="133.9">TXD</text>
<text x="105.1" y="132.7">1</text>
<text x="105.1" y="135.4">5</text>
<text x="187.9" y="135.9" transform="rotate(-90 187.9 135.9)">DVSS1</text>
<text x="201.2" y="135.9" transform="rotate(-90 201.2 135.9)">AVSS</text>
<text x="206.3" y="133.9">VREF-/VEREF-</text>
<text x="213.1" y="136.5">VEREF+</text>
<text x="226.8" y="132.7">11</text>
<text x="226.8" y="135.4">10</text>
<text x="245.2" y="134.1" transform="rotate(-90 245.2 134.1)">2</text>
<text x="77.9" y="140.7">19</text>
<text x="83.3" y="141.8">RESET</text>
<text x="97.8" y="139.2">RTS</text>
<text x="97.8" y="141.8">CTS</text>
<text x="105.1" y="138">3</text>
<text x="105.1" y="140.7">11</text>
<text x="105.1" y="143.3">2</text>
<text x="186.7" y="143.3" transform="rotate(-90 186.7 143.3)">63</text>
<text x="200" y="143.3" transform="rotate(-90 200 143.3)">62</text>
<text x="77.9" y="148.6">28</text>
<text x="77.9" y="146">27</text>
<text x="83.3" y="149.8">OSCO</text>
<text x="83.3" y="147.1">OSCI</text>
<text x="97.4" y="149.8">DCD</text>
<text x="97.5" y="147.1">DSR</text>
<text x="97.7" y="144.5">DTR</text>
<text x="105.1" y="146">9</text>
<text x="105.1" y="148.6">10</text>
<text x="100" y="152.5">RI</text>
<text x="105.1" y="151.3">6</text>
<text x="77.9" y="161.9">17</text>
<text x="94.8" y="157.8">CBUS0</text>
<text x="94.8" y="160.4">CBUS1</text>
<text x="105.1" y="156.6">23</text>
<text x="105.1" y="159.3">22</text>
<text x="105.1" y="161.9">13</text>
<text x="15.2" y="165.7">VCC</text>
<text x="77.9" y="167.2">15</text>
<text x="83.3" y="163.1">3V3OUT</text>
<text x="94.8" y="163.1">CBUS2</text>
<text x="94.8" y="165.7">CBUS3</text>
<text x="105.1" y="164.6">14</text>
<text x="105.1" y="167.2">12</text>
<text x="17" y="171.1">D+</text>
<text x="17.5" y="168.4">D-</text>
<text x="17.7" y="173.7">ID</text>
<text x="77.9" y="169.9">16</text>
<text x="83.3" y="168.4">USBDP</text>
<text x="83.3" y="171.1">USBDM</text>
<text x="94.8" y="168.4">CBUS4</text>
<text x="96.5" y="173.7">TEST</text>
<text x="105.1" y="172.6">26</text>
<text x="14.9" y="176.4">GND</text>
<text x="77.9" y="175.2">25</text>
<text x="83.3" y="176.4">GND</text>
<text x="97.3" y="179">GND</text>
<text x="105.1" y="177.9">7</text>
<text x="97.3" y="181.7">GND</text>
<text x="97.3" y="184.3">GND</text>
<text x="105.1" y="180.5">18</text>
<text x="105.1" y="183.2">21</text>
</g>
<g font-size="1.9" fill="#808080">
<text x="135.7" y="46">TSTAT2_LCD_RS_PIN/8.6J</text>
<text x="233.6" y="46">TSTAT1_LCD_DB4_PIN/8.6F</text>
<text x="47.6" y="51.4">LCDP_P5.4</text>
<text x="134.7" y="48.7">TSTAT2_LCD_R/W_PIN/8.6J</text>
<text x="136.7" y="51.4">TSTAT2_LCD_E_PIN/8.6K</text>
<text x="233.6" y="48.7">TSTAT1_LCD_DB5_PIN/8.6G</text>
<text x="233.6" y="51.4">TSTAT1_LCD_DB6_PIN/8.6G</text>
<text x="47.6" y="59.3">LCDP_MISO1</text>
<text x="47.6" y="56.7">LCDP_UCLK1</text>
<text x="47.6" y="54">LCDP_P2.4</text>
<text x="134.4" y="56.7">TSTAT1_LCD_R/W_PIN/8.6E</text>
<text x="135.4" y="59.3">TSTAT1_LCD_RS_PIN/8.6E</text>
<text x="136.8" y="54">TSTAT1_LCD_E_PIN/8.6F</text>
<text x="233.6" y="54">TSTAT1_LCD_DB7_PIN/8.6I</text>
<text x="233.6" y="56.7">TSTAT2_LCD_DB4_PIN/8.6K</text>
<text x="233.6" y="59.3">TSTAT2_LCD_DB5_PIN/8.6K</text>
<text x="47.6" y="64.6">LCDP_STE1</text>
<text x="47.6" y="62">LCDP_MOSI1</text>
<text x="149.4" y="62">LCDP_P1.6</text>
<text x="149.4" y="64.6">LCDP_P1.7</text>
<text x="233.6" y="62">TSTAT2_LCD_DB6_PIN/8.11G</text>
<text x="233.6" y="64.6">TSTAT2_LCD_DB7_PIN/8.11H</text>
<text x="47.6" y="67.3">LCDP_P1.6</text>
<text x="47.6" y="70">LCDP_P1.7</text>
<text x="233.6" y="70">LCDP_STE1</text>
<text x="149.4" y="77.9">LCDP_P2.3</text>
<text x="233.6" y="72.6">LCDP_MOSI1</text>
<text x="233.6" y="75.3">LCDP_MISO1</text>
<text x="233.6" y="77.9">LCDP_UCLK1</text>
<text x="149.4" y="80.6">LCDP_P2.4</text>
<text x="233.6" y="80.6">LCDP_P5.4</text>
<text x="233.6" y="83.2">P5.5</text>
<text x="149.4" y="88.6">LCDP_P2.7</text>
<text x="155.4" y="85.9">P2.6</text>
<text x="233.6" y="85.9">P5.6</text>
<text x="233.6" y="88.6">P5.7</text>
<text x="148.5" y="93.9">LCDP_STE0</text>
<text x="233.6" y="93.9">P6.0</text>
<text x="145.8" y="96.5">I2C_SDA/6.11G</text>
<text x="146.1" y="101.8">I2C_SCL/6.11G</text>
<text x="147.4" y="99.2">LCDP_MISO0</text>
<text x="233.6" y="96.5">P6.1</text>
<text x="233.6" y="99.2">P6.2</text>
<text x="233.6" y="101.8">P6.3</text>
<text x="146.9" y="107.2">LCDP_URXD0</text>
<text x="147.1" y="104.5">LCDP_UTXD0</text>
<text x="233.6" y="104.5">P6.4</text>
<text x="233.6" y="107.2">P6.5</text>
<text x="233.6" y="109.8">P6.6</text>
<text x="233.6" y="112.5">P6.7</text>
</g>
</svg>
